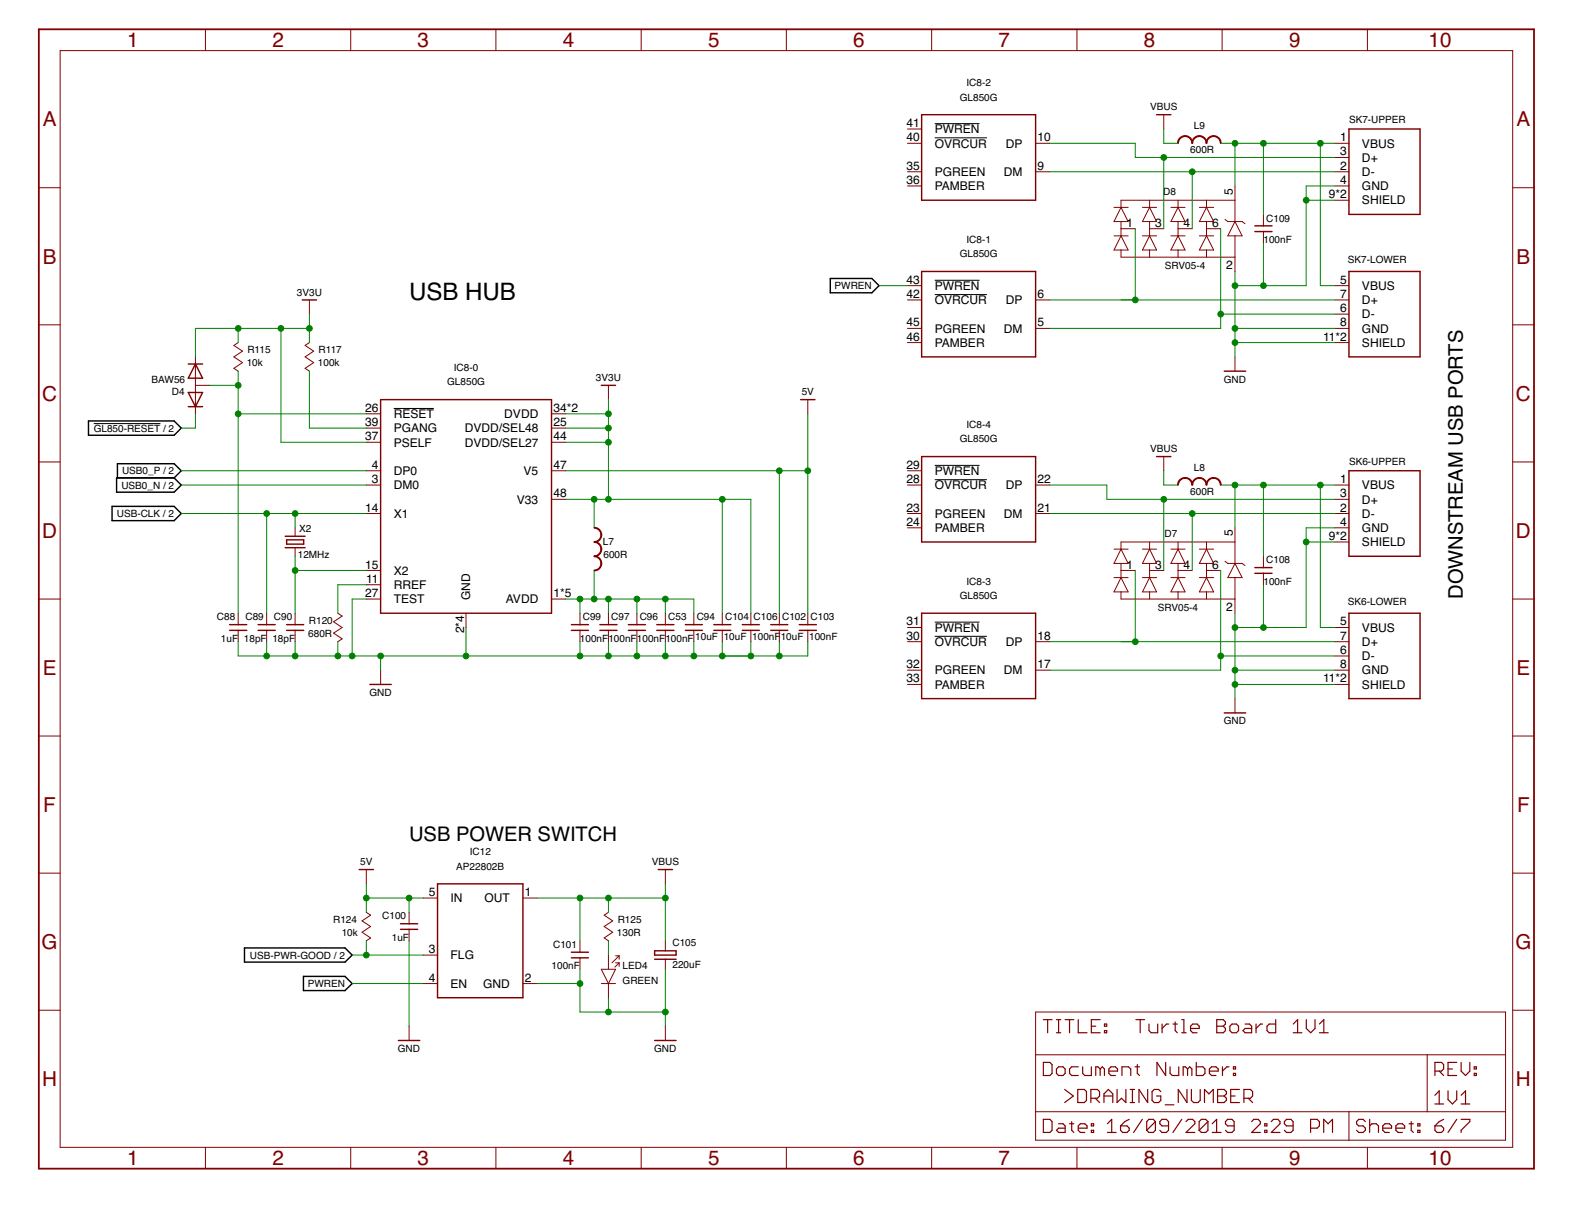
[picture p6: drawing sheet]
<svg xmlns="http://www.w3.org/2000/svg" width="279mm" height="216mm" viewBox="0 0 279 216" stroke-linecap="round" stroke-linejoin="round" font-family="sans-serif">
<path d="M166.1 22h8M166.1 24.5h9.3M166.1 49.8h8M166.1 52.3h9.3M16.7 75.3h11.8M70 72.6h7.1M166.1 82.7h8M166.1 85.2h9.3M166.1 110.6h8M166.1 113.1h9.3" fill="none" stroke="#000" stroke-width=".18"/>
<path d="M147.6 49.5h7.4l1.2 1.3-1.2 1.2h-7.4zM15.7 74.8h15.2l1.3 1.3-1.3 1.2h-15.2zM19.9 90h11l1.3 1.2-1.3 1.3h-11zM20.7 84.9h10.2l1.3 1.3-1.3 1.3h-10.2zM20.9 84.9v-2.5h10l1.3 1.3-1.3 1.2M43.5 168.4h17.8l1.3 1.3-1.3 1.3h-17.8zM53.9 173.5h7.4l1.3 1.3-1.3 1.2h-7.4z" fill="none" stroke="#000" stroke-width=".25"/>
<path d="M6.9 5.2h265.7v202.5h-265.7z" fill="none" stroke="#800000" stroke-width=".32"/>
<g fill="none" stroke="#800000" stroke-width=".18">
<path d="M10.7 9h258.2v194.9h-258.2zM36.5 5.2v3.8M62.3 5.2v3.8M88.1 5.2v3.8M114 5.2v3.8M139.8 5.2v3.8M165.6 5.2v3.8M191.4 5.2v3.8M217.2 5.2v3.8M243 5.2v3.8M6.9 33.4h3.8M161.3 25.5h2.5"/>
<path d="M161.3 30.5h2.5M161.3 33h2.5M161.3 22.9h2.5M184.1 25.5h2.5M184.1 30.5h2.5M198 36.9h2.5M199.2 39.4v2.5M199.2 36.9l1.3 2.5h-2.5zM203.1 36.9h2.5M204.3 35.6v1.3M204.3 39.4v2.5M204.3 36.9l1.3 2.5h-2.5z"/>
<path d="M206.8 20.4v2.5M208.1 36.9h2.5M209.4 35.6v1.3M209.4 39.4v2.5M209.4 36.9l1.2 2.5h-2.5zM213.2 36.9h2.5M214.4 35.6v1.3M214.4 39.4v2.5M214.4 36.9l1.3 2.5h-2.5zM217.7 39l.5 .4h2.6l.5 .4M219.5 35.6h-20.3v1.3M219.5 33v6.4"/>
<path d="M219.5 39.4l1.3 2.5h-2.6zM224.6 38.1v2M237.2 25.5h2.6M237.2 30.5h2.6M237.2 28h2.6M237.2 33h2.6M237.2 35.6h2.6M268.9 33.4h3.7M6.9 57.7h3.8M55 53.3v2.5M161.3 50.8h2.5M161.3 53.3h2.5"/>
<path d="M161.3 58.4h2.5M184.1 53.3h2.5M184.1 58.4h2.5M198 41.9h2.5M199.2 44.4v1.3h20.3M199.2 41.9l1.3 2.5h-2.5zM199.2 40.6h2.6M203.1 41.9h2.5M204.3 44.4v1.3M204.3 41.9l1.3 2.5h-2.5zM204.3 40.6h2.5M208.1 41.9h2.5"/>
<path d="M209.4 44.4v1.3M209.4 41.9l1.2 2.5h-2.5zM209.4 40.6h2.5M213.2 41.9h2.5M214.4 44.4v1.3M214.4 41.9l1.3 2.5h-2.5zM214.4 40.6h2.6M219.5 41.9v6.3M224.6 41.1v2.1M237.2 50.8h2.6M237.2 55.8h2.6M237.2 53.3h2.6"/>
<path d="M237.2 58.4h2.6M268.9 57.7h3.7M34.7 63.4v10.1M34.7 68.5h2.6M42.3 60.9l-.7 .5 1.5 1-1.5 1 1.5 1-1.5 1 .7 .6M55 60.9l-.8 .5 1.6 1-1.6 1 1.6 1-1.6 1 .8 .6M65.1 76.1h2.5M65.1 78.6h2.5M65.1 73.5h2.5M98 76.1h2.5M98 78.6h2.5M98 73.5h2.5"/>
<path d="M108.1 68.5v2.5M143.6 71v2.5M161.3 60.9h2.5M219.5 63.4v2.6M237.2 60.9h2.6M6.9 82.1h3.8M52.5 93.8v1.5M52.5 97.3v1.5M65.1 86.2h2.5M65.1 91.2h2.5M65.1 83.7h2.5M98 88.7h2.5"/>
<path d="M98 83.7h2.5M161.3 86.2h2.5M161.3 91.2h2.5M161.3 93.8h2.5M161.3 83.7h2.5M184.1 86.2h2.5M184.1 91.2h2.5M198 97.6h2.5M199.2 97.6l1.3 2.5h-2.5zM203.1 97.6h2.5M204.3 97.6l1.3 2.5h-2.5zM204.3 96.3v1.3"/>
<path d="M206.8 81.1v2.6M208.1 97.6h2.5M209.4 97.6l1.2 2.5h-2.5zM209.4 96.3v1.3M213.2 97.6h2.5M214.4 97.6l1.3 2.5h-2.5zM214.4 96.3v1.3M217.7 99.7l.5 .4h2.6l.5 .4M219.5 96.3h-20.3v1.3M219.5 93.8v6.3M224.6 98.8v2.1M237.2 86.2h2.6"/>
<path d="M237.2 91.2h2.6M237.2 88.7h2.6M237.2 93.8h2.6M237.2 96.3h2.6M268.9 82.1h3.7M6.9 106.4h3.8M42.3 109v2M42.3 112v2M47.4 109v2M47.4 112v2M52.5 109v2M52.5 112v2"/>
<path d="M60 109l.8 .5-1.5 1 1.5 1-1.5 1 1.5 1-.8 .5M65.1 106.4h2.5M65.1 101.4h2.5M65.1 103.9h2.5M67.6 119.1v2.5M82.8 109v2.5M98 106.4h2.5M103.1 109v2M103.1 112v2M108.1 109v2M108.1 112v2M113.2 109v2"/>
<path d="M113.2 112v2M118.3 109v2M118.3 112v2M123.3 109v2M123.3 112v2M128.4 109v2M128.4 112v2M133.5 109v2M133.5 112v2M138.5 109v2M138.5 112v2M143.6 109v2"/>
<path d="M143.6 112v2M161.3 111.5h2.5M161.3 114h2.5M161.3 119.1h2.5M184.1 114h2.5M184.1 119.1h2.5M198 102.6h2.5M199.2 105.2v1.2h20.3M199.2 100.1v2.5M199.2 102.6l1.3 2.6h-2.5zM199.2 101.4h2.6M203.1 102.6h2.5"/>
<path d="M204.3 102.6l1.3 2.6h-2.5zM204.3 100.1v2.5M204.3 105.2v1.2M204.3 101.4h2.5M208.1 102.6h2.5M209.4 102.6l1.2 2.6h-2.5zM209.4 100.1v2.5M209.4 105.2v1.2M209.4 101.4h2.5M213.2 102.6h2.5M214.4 102.6l1.3 2.6h-2.5zM214.4 100.1v2.5"/>
<path d="M214.4 105.2v1.2M214.4 101.4h2.6M219.5 100.1l1.3 2.5h-2.6zM219.5 102.6v6.4M224.6 101.9v2M237.2 111.5h2.6M237.2 116.6h2.6M237.2 114h2.6M237.2 119.1h2.6M268.9 106.4h3.7M6.9 130.8h3.8M161.3 121.6h2.5"/>
<path d="M219.5 124.1v2.6M237.2 121.6h2.6M268.9 130.8h3.7M6.9 155.2h3.8M65.1 154.5v2.6M75.2 159.6h2.6M92.9 159.6h2.6M118.3 154.5v2.6M268.9 155.2h3.7M6.9 179.5h3.8M65.1 162.1l.8 .5-1.6 1 1.6 1-1.6 1.1 1.6 1-.8 .5M72.7 162.1v2"/>
<path d="M72.7 165.1v2.1M75.2 174.8h2.6M75.2 169.7h2.6M92.9 174.8h2.6M103.1 167.2v2M103.1 170.2v2M106.9 174.8h2.5M106.9 172.2h2.5l-1.3 2.6zM108.1 169.7v2.5M108.1 174.8v2.5M108.1 162.1l-.7 .5 1.5 1-1.5 1 1.5 1.1-1.5 1 .7 .5M109.4 169.8h.6"/>
<path d="M109.4 171.1h.6M110 169.8l-1.2 1.3M110 169.8v.7M110 171.1v.6M110 171.1l-.7 .8M118.3 167.2v1.8M118.3 170.5v1.7M184.1 179.8h83.5v22.8h-83.5zM268.9 179.5h3.7M72.7 182.4v2.5M118.3 182.4v2.5M184.1 187.4h83.5"/>
<path d="M184.1 197.5h83.5M239.8 197.5v5.1M253.7 187.4v10.1M36.5 203.9v3.8M62.3 203.9v3.8M88.1 203.9v3.8M114 203.9v3.8M139.8 203.9v3.8M165.6 203.9v3.8M191.4 203.9v3.8M217.2 203.9v3.8M243 203.9v3.8"/>
</g>
<g fill="none" stroke="#800000" stroke-width=".21">
<path d="M185.4 188.8h1.2l.4 .4v1.5l-.4 .4h-1.2zM185.4 198.9h1.2l.4 .4v1.6l-.4 .3h-1.2zM185.4 181.2h1.6M186.2 181.2v2.3M187.8 189.9l.4-.3h.7l.4 .3v.8l-.4 .4h-.7l-.4-.4zM187.8 181.2h.7M187.8 183.5h.7M188.2 199.7h.7l.4 .4v1.1h-1.1l-.4-.3 .4-.4h1.1M188.2 181.2v2.3M189.2 193.6l1.6 1.2-1.6 1.1M189.3 181.2h1.6M190.1 199.7h.8"/>
<path d="M190.1 181.2v2.3M190.5 199.3v1.6l.4 .3M191.6 193.6h1.1l.4 .4v1.5l-.4 .4h-1.1zM191.6 181.2v2.3h1.6M191.6 189.6h-1.1l-.4 .3v.8l.4 .4h1.1M192.4 189.6v1.1l.4 .4h1.2v-1.5M193.9 195.2h1.2l.3-.4v-.8l-.3-.4h-1.2v2.3M194 199.7h.4v.4h-.4zM194 182.4h.8M194.7 195.2l.7 .7M195.5 181.2h-1.5v2.3h1.5M195.5 189.9l-.4-.3h-.3v1.5"/>
<path d="M195.5 189.9l.4-.3 .4 .3v1.2M195.5 189.9v1.2M196.2 195.9v-1.5l.8-.8 .8 .8v1.5M196.2 194.8h1.6M196.3 183.1h.4v.4h-.4zM196.3 182h.4v.4h-.4zM196.8 199.7l.8-.8v2.3M197.1 190.3h1.5v-.4l-.4-.3h-.7l-.4 .3v.8l.4 .4h.7M198.5 193.6v2.3l.8-.7 .8 .7v-2.3M199.4 191.1v-1.5h1.2l.4 .3v1.2M200.7 198.9l-.8 .4-.7 .8M200.9 195.9h.8"/>
<path d="M200.9 193.6h.8M201.3 193.6v2.3M201.7 189.6h.8M201.9 181.2h1.5M202.1 189.2v1.5l.4 .4M202.6 181.2v2.3M203 198.9l-1.5 2.3M204 193.6v2.3l-1.6-2.3v2.3M204.2 182v1.1l.4 .4h1.2v-1.5M205.4 199.3v1.6l-.4 .3h-.8l-.4-.3M205.4 199.3l-.4-.4h-.8l-.4 .4v1.6M205.4 199.3l-1.6 1.6"/>
<path d="M206.3 194l-.4-.4h-.8l-.3 .4v1.5l.3 .4h.8l.4-.4v-.7h-.8M206.5 182v1.5M207.1 196.3h1.5M207.2 188.8v2.3l-1.6-2.3v2.3M207.7 182h-.4l-.8 .8M208 189.6v1.1l.3 .4h1.2v-1.5M208.5 182h.8M208.9 181.6v1.5l.4 .4M210 198.9l-1.5 2.3M210 181.2h.4v2.3M210 183.5h.8M210.8 199.3l.4-.4h.8l.4 .4v.4l-1.6 1.5h1.6"/>
<path d="M211 193.6v2.3l-1.6-2.3v2.3M211.1 189.9l-.4-.3h-.4v1.5M211.1 189.9v1.2M211.1 189.9l.4-.3 .3 .3v1.2M211.6 182.8h1.5v-.4l-.3-.4h-.8l-.4 .4v.7l.4 .4h.8M211.8 193.6v1.9l.4 .4h.7l.4-.4v-1.9M212.6 188.8v2.3h1.2l.4-.4v-.8l-.4-.3h-1.2M214.1 195.9v-2.3l.8 .8 .7-.8v2.3M214.7 199.3v1.6l-.4 .3h-.8l-.4-.3M214.7 199.3l-.4-.4h-.8l-.4 .4v1.6M214.7 199.3l-1.6 1.6M214.9 190.3h1.6v-.4l-.4-.3h-.8l-.4 .3v.8l.4 .4h.8"/>
<path d="M215.5 199.7l.7-.8v2.3M216.3 181.2h1.1l.4 .4v.4l-.4 .4 .4 .4v.3l-.4 .4h-1.1zM216.3 182.4h1.1M216.4 193.6h1.2l.4 .4v.4l-.4 .4 .4 .4v.3l-.4 .4h-1.2zM216.4 194.8h1.2M217.3 189.6v1.5M218.4 189.6h-.3l-.8 .7M218.6 182.4l.4-.4h.8l.3 .4v.7l-.3 .4h-.8l-.4-.4zM218.7 194.8h.8M219.2 190.7h.4v.4h-.4zM219.2 189.6h.4v.3h-.4zM220.3 193.6h-1.6v2.3h1.6"/>
<path d="M221.1 195.2h1.1l.4-.4v-.8l-.4-.4h-1.1v2.3M221.3 182h.8l.4 .4v1.1h-1.2l-.4-.4 .4-.3h1.2M221.8 195.2l.8 .7M222.5 199.3l.3-.4h.8l.4 .4v.4l-1.5 1.5h1.5M223.2 182v1.5M224.4 182h-.4l-.8 .8M224.8 199.7h.4v.4h-.4zM226 199.3l.3-.4h.8l.4 .4v.4l-1.5 1.5h1.5M226.7 181.2v2.3h-1.1l-.4-.4v-.7l.4-.4h1.1M229.8 183.5h1.6M229.8 182l.8-.8v2.3M232.2 181.2v1.6l.8 .7 .7-.7v-1.6"/>
<path d="M234.5 182l.8-.8v2.3M234.5 183.5h1.6M242.7 199.3l-.4-.4h-.8l-.4 .4v.4l.4 .4h.8l.4 .4v.4l-.4 .3h-.8l-.4-.3M243.4 198.9v2.3M250.4 199.7h.8M250.8 199.3v1.6l.4 .3M252 199.7h.4v.4h-.4zM255 190.3h1.2l.4-.4v-.7l-.4-.4h-1.2v2.3M255 194.6l.8-.8v2.4M255 196.2h1.6M255.8 190.3l.8 .8M256.6 198.9l-.8 .4-.8 .8"/>
<path d="M257.4 193.8v1.6l.7 .8 .8-.8v-1.6M257.4 189.9h.7M258.9 198.9l-1.5 2.3M258.9 188.8h-1.5v2.3h1.5M259.7 198.9h1.5v.4l-1.5 1.6v.3M259.7 188.8v1.5l.8 .8 .7-.8v-1.5M259.7 196.2h1.5M259.7 194.6l.8-.8v2.4M262 190.7h.4v.4h-.4zM262 189.6h.4v.3h-.4zM191.6 200.5h1.6v-.4l-.4-.4h-.8l-.4 .4v.8l.4 .3h.8M194 200.9h.4v.3h-.4z"/>
<path d="M196.8 201.2h1.6M199.2 200.1h1.1l.4 .4v.4l-.4 .3h-.8l-.3-.3zM207.7 200.1h-1.2l-.4-.4v-.4l.4-.4h.8l.4 .4v1.6l-.4 .3h-.8l-.4-.3M215.5 201.2h1.5M219.4 200.1h-1.2l-.4-.4v-.4l.4-.4h.8l.4 .4v1.6l-.4 .3h-.8l-.4-.3M224.8 200.9h.4v.3h-.4zM229.8 200.1h-1.1l-.4-.4v-.4l.4-.4h.7l.4 .4v1.6l-.4 .3h-.7l-.4-.3M232.9 200.5h1.2l.4-.4v-.8l-.4-.4h-1.2v2.3M235.3 201.2v-2.3l.8 .8 .7-.8v2.3M243.4 200.1l.4-.4h.8l.4 .4v1.1M245.8 200.5h1.5v-.4l-.4-.4h-.7l-.4 .4v.8l.4 .3h.7M248.1 200.5h1.6v-.4l-.4-.4h-.8l-.4 .4v.8l.4 .3h.8"/>
<path d="M252 200.9h.4v.3h-.4zM255 200.1h1.2l.4 .4v.4l-.4 .3h-.8l-.4-.3z"/>
</g>
<g fill="none" stroke="#800000" stroke-width=".25">
<path d="M163.8 20.4h20.3v15.2h-20.3zM205.6 20.4h2.5M239.8 22.9h12.6v15.2h-12.6zM53.7 53.3h2.6M163.8 48.2h20.3v15.2h-20.3zM223 41.1h3.1M223 40.1h3.1M239.8 48.2h12.6v15.2h-12.6zM33.5 64.7h2.5M33.5 69.7h2.5l-1.3 2.6zM33.5 72.3h2.5M34.7 64.7l1.3 2.5h-2.5z"/>
<path d="M67.6 71h30.4v38h-30.4zM106.9 68.5h2.5M142.3 71h2.5M217.6 66h3.8M50.7 95.3h3.5M50.7 97.3h3.5M50.9 95.9h3.1v.8h-3.1zM163.8 81.1h20.3v15.2h-20.3zM205.6 81.1h2.5M239.8 83.7h12.6v15.1h-12.6zM40.8 112h3.1M40.8 111h3.1"/>
<path d="M45.9 112h3M45.9 111h3M50.9 112h3.1M50.9 111h3.1M101.6 112h3M101.6 111h3M106.6 112h3.1M106.6 111h3.1M111.7 112h3M111.7 111h3M116.7 112h3.1M116.7 111h3.1"/>
<path d="M121.8 112h3M121.8 111h3M126.9 112h3M126.9 111h3M131.9 112h3.1M131.9 111h3.1M137 112h3M137 111h3M142 112h3.1M142 111h3.1M163.8 109h20.3v15.1h-20.3zM223 101.9h3.1"/>
<path d="M223 100.9h3.1M239.8 109h12.6v15.1h-12.6zM65.7 121.6h3.8M217.6 126.7h3.8M63.8 154.5h2.6M77.8 157.1h15.1v20.2h-15.1zM117 154.5h2.5M71.2 165.1h3M71.2 164.1h3M101.6 170.2h3M101.6 169.2h3M116.4 170.5h3.8"/>
<path d="M116.4 169h3.8v.7h-3.8zM70.8 184.9h3.8M116.4 184.9h3.8"/>
</g>
<g fill="#800000" stroke="#800000" stroke-width=".18">
<path d="M209.7 85.2l.5-.3h.4v.1l-.7 .3-.3 .4-.2 .5h-.1l.1-.5z" fill-rule="evenodd"/>
<path d="M210.6 84.9a1.3 1.3 0 0 1 1.4 1.3h-.2l-.1-.5-.3-.4-.8-.3z" fill-rule="evenodd"/>
<path d="M212.2 85.2l.5-.3h.5v.1l-.5 .1-.5 .3-.2 .8h-.2l.1-.5z" fill-rule="evenodd"/>
<path d="M213.2 84.9a1.3 1.3 0 0 1 1.3 1.3h-.1l-.2-.5-.3-.4-.7-.3z" fill-rule="evenodd"/>
<path d="M214.8 85.2l.5-.3h.4v.1l-.7 .3-.4 .4-.1 .5h-.1v-.5z" fill-rule="evenodd"/>
<path d="M215.7 84.9a1.3 1.3 0 0 1 1.3 1.3h-.1l-.1-.5-.3-.4-.8-.3z" fill-rule="evenodd"/>
<path d="M209.7 24.5l.5-.3 .4-.1v.2l-.5 .1-.4 .3-.3 .8h-.1l.1-.5z" fill-rule="evenodd"/>
<path d="M210.6 24.1a1.3 1.3 0 0 1 1.4 1.4h-.2l-.1-.6-.3-.4-.8-.2z" fill-rule="evenodd"/>
<path d="M212.2 24.5l.5-.3 .5-.1v.2l-.5 .1-.5 .3-.2 .8h-.2l.1-.5z" fill-rule="evenodd"/>
<path d="M213.2 24.1a1.3 1.3 0 0 1 1.3 1.4h-.1l-.3-.8-.4-.3-.5-.1z" fill-rule="evenodd"/>
<path d="M214.8 24.5l.5-.3 .4-.1v.2l-.5 .1-.4 .3-.3 .8h-.1v-.5z" fill-rule="evenodd"/>
<path d="M215.7 24.1a1.3 1.3 0 0 1 1.3 1.4h-.1v-.3a1.19 1.19 0 0 0-1.2-.9z" fill-rule="evenodd"/>
<path d="M105.6 101.3l.7-.3 .4-.4 .1-.5h.2a1.34 1.34 0 0 1-1.4 1.4z" fill-rule="evenodd"/>
<path d="M105.6 98.8a1.37 1.37 0 0 1 1.4 1.3h-.2l-.3-.7-.4-.4-.5-.1z" fill-rule="evenodd"/>
<path d="M105.6 98.8l.7-.3 .4-.4 .1-.5h.2a1.34 1.34 0 0 1-1.4 1.3z" fill-rule="evenodd"/>
<path d="M105.6 96.2a1.34 1.34 0 0 1 1.4 1.4h-.2l-.1-.5-.4-.5-.7-.2z" fill-rule="evenodd"/>
<path d="M106.8 95h.2a1.34 1.34 0 0 1-1.4 1.4v-.2l.5-.1 .4-.3z" fill-rule="evenodd"/>
<path d="M105.6 93.7a1.34 1.34 0 0 1 1.4 1.3h-.2l-.3-.7-.4-.3-.5-.1z" fill-rule="evenodd"/>
</g>
<g fill="none" stroke="#008000" stroke-width=".18">
<path d="M186.6 25.5h15.2v2.5h35.4M186.6 30.5h50.6M206.8 22.9v2.6h2.6M206.8 28v12.6M211.9 30.5v10.1M217 25.5h20.2M219.5 25.5v7.5M224.6 25.5v12.6M232.2 35.6h5M234.7 25.5v25.3h2.5M237.2 33h-5v17.8h-12.7M42.3 58.4v2.5"/>
<path d="M49.9 58.4v20.2h15.2M55 55.8v5.1M55 58.4h-20.3v5M156.2 50.8h5.1M186.6 53.3h50.6M201.8 40.6v12.7M217 40.6v17.8h-30.4M217 55.8h20.2M219.5 58.4h17.7M219.5 48.2v15.2M224.6 43.2v7.6M34.7 73.5v2.6h-2.5"/>
<path d="M37.3 68.5h5M42.3 73.5h22.8M42.3 66v43M55 66v10.1h10.1M100.5 73.5h7.6M100.5 76.1h7.6M100.5 78.6h7.6M108.1 71v17.7M143.6 73.5v35.5M219.5 60.9h17.7M32.2 83.7h32.9M32.2 86.2h32.9"/>
<path d="M32.2 91.2h32.9M47.4 91.2v17.8M52.5 91.2v2.6M52.5 98.8v10.2M100.5 83.7h43.1M100.5 88.7h33v20.3M105.6 88.7v5.1M128.4 88.7v20.3M138.5 83.7v25.3M186.6 86.2h10.1v2.5h40.5M186.6 91.2h50.6M206.8 83.7v2.5h2.6"/>
<path d="M206.8 88.7v12.7M211.9 91.2v10.2M217 86.2h20.2M219.5 86.2v7.6M224.6 86.2v12.6M232.2 96.3h5M234.7 86.2v25.3h2.5M237.2 93.8h-5v17.7h-12.7M42.3 114v2.6h101.3v-2.6M47.4 114v2.6M52.5 114v2.6M52.5 101.4h12.6"/>
<path d="M60 114v2.6M65.1 106.4h-2.5v10.2M65.1 103.9h-5.1v5.1M67.6 116.6v2.5M82.8 111.5v5.1M100.5 106.4h22.8v2.6M103.1 106.4v2.6M103.1 114v2.6M105.6 101.4v5M108.1 106.4v2.6M108.1 114v2.6M113.2 106.4v2.6"/>
<path d="M113.2 114v2.6M118.3 106.4v2.6M118.3 114v2.6M123.3 114v2.6M128.4 114v2.6M133.5 114v2.6M138.5 114v2.6M186.6 114h50.6M201.8 101.4v12.6M217 116.6h20.2M217 101.4v17.7h-30.4M219.5 109v15.1"/>
<path d="M219.5 119.1h17.7M224.6 103.9v7.6M219.5 121.6h17.7M65.1 159.6h10.1M65.1 157.1v5M72.7 159.6v2.5M95.5 159.6h22.8M103.1 159.6v7.6M108.1 159.6v2.5M118.3 157.1v10.1M62.6 174.8h12.6M62.6 169.7h12.6"/>
<path d="M65.1 167.2v2.5M72.7 167.2v15.2M95.5 174.8h7.6M103.1 172.2v7.6h15.2M108.1 167.2v2.5M108.1 177.3v2.5M118.3 172.2v10.2"/>
</g>
<g fill="#008000" stroke="#008000" stroke-width=".18">
<circle cx="138.5" cy="83.7" r=".51"/>
<circle cx="143.6" cy="83.7" r=".51"/>
<circle cx="65.1" cy="159.6" r=".51"/>
<circle cx="72.7" cy="159.6" r=".51"/>
<circle cx="128.4" cy="88.7" r=".51"/>
<circle cx="105.6" cy="88.7" r=".51"/>
<circle cx="108.1" cy="73.5" r=".51"/>
<circle cx="108.1" cy="76.1" r=".51"/>
<circle cx="108.1" cy="78.6" r=".51"/>
<circle cx="108.1" cy="88.7" r=".51"/>
<circle cx="42.3" cy="58.4" r=".51"/>
<circle cx="55" cy="58.4" r=".51"/>
<circle cx="49.9" cy="58.4" r=".51"/>
<circle cx="113.2" cy="106.4" r=".51"/>
<circle cx="108.1" cy="106.4" r=".51"/>
<circle cx="103.1" cy="106.4" r=".51"/>
<circle cx="105.6" cy="106.4" r=".51"/>
<circle cx="118.3" cy="106.4" r=".51"/>
<circle cx="128.4" cy="116.6" r=".51"/>
<circle cx="138.5" cy="116.6" r=".51"/>
<circle cx="47.4" cy="116.6" r=".51"/>
<circle cx="67.6" cy="116.6" r=".51"/>
<circle cx="52.5" cy="116.6" r=".51"/>
<circle cx="82.8" cy="116.6" r=".51"/>
<circle cx="60" cy="116.6" r=".51"/>
<circle cx="62.6" cy="116.6" r=".51"/>
<circle cx="133.5" cy="116.6" r=".51"/>
<circle cx="123.3" cy="116.6" r=".51"/>
<circle cx="113.2" cy="116.6" r=".51"/>
<circle cx="108.1" cy="116.6" r=".51"/>
<circle cx="103.1" cy="116.6" r=".51"/>
<circle cx="118.3" cy="116.6" r=".51"/>
<circle cx="232.2" cy="96.3" r=".51"/>
<circle cx="219.5" cy="111.5" r=".51"/>
<circle cx="219.5" cy="119.1" r=".51"/>
<circle cx="219.5" cy="121.6" r=".51"/>
<circle cx="224.6" cy="111.5" r=".51"/>
<circle cx="232.2" cy="35.6" r=".51"/>
<circle cx="219.5" cy="50.8" r=".51"/>
<circle cx="219.5" cy="58.4" r=".51"/>
<circle cx="219.5" cy="60.9" r=".51"/>
<circle cx="224.6" cy="50.8" r=".51"/>
<circle cx="118.3" cy="179.8" r=".51"/>
<circle cx="108.1" cy="179.8" r=".51"/>
<circle cx="103.1" cy="174.8" r=".51"/>
<circle cx="42.3" cy="68.5" r=".51"/>
<circle cx="42.3" cy="73.5" r=".51"/>
<circle cx="52.5" cy="101.4" r=".51"/>
<circle cx="206.8" cy="88.7" r=".51"/>
<circle cx="211.9" cy="91.2" r=".51"/>
<circle cx="201.8" cy="114" r=".51"/>
<circle cx="217" cy="116.6" r=".51"/>
<circle cx="206.8" cy="28" r=".51"/>
<circle cx="211.9" cy="30.5" r=".51"/>
<circle cx="201.8" cy="53.3" r=".51"/>
<circle cx="217" cy="55.8" r=".51"/>
<circle cx="108.1" cy="159.6" r=".51"/>
<circle cx="118.3" cy="159.6" r=".51"/>
<circle cx="103.1" cy="159.6" r=".51"/>
<circle cx="234.7" cy="86.2" r=".51"/>
<circle cx="219.5" cy="86.2" r=".51"/>
<circle cx="224.6" cy="86.2" r=".51"/>
<circle cx="219.5" cy="25.5" r=".51"/>
<circle cx="224.6" cy="25.5" r=".51"/>
<circle cx="234.7" cy="25.5" r=".51"/>
<circle cx="65.1" cy="169.7" r=".51"/>
<circle cx="52.5" cy="91.2" r=".51"/>
<circle cx="47.4" cy="91.2" r=".51"/>
</g>
<text font-size="4.3" x="72.7" y="53.3">USB HUB</text>
<g font-size="3.7" fill="#800000">
<text x="22.6" y="8.4">1</text>
<text x="48.4" y="8.4">2</text>
<text x="74.2" y="8.4">3</text>
<text x="100" y="8.4">4</text>
<text x="125.8" y="8.4">5</text>
<text x="151.7" y="8.4">6</text>
<text x="177.5" y="8.4">7</text>
<text x="203.3" y="8.4">8</text>
<text x="229.1" y="8.4">9</text>
<text x="253.9" y="8.4">10</text>
<text x="7.6" y="22.5">A</text>
<text x="269.5" y="22.5">A</text>
<text x="7.6" y="46.8">B</text>
<text x="269.5" y="46.8">B</text>
<text x="7.5" y="71.2">C</text>
<text x="269.4" y="71.2">C</text>
<text x="7.5" y="95.5">D</text>
<text x="269.4" y="95.5">D</text>
<text x="7.6" y="119.9">E</text>
<text x="269.5" y="119.9">E</text>
<text x="7.7" y="144.3">F</text>
<text x="269.6" y="144.3">F</text>
<text x="7.4" y="168.6">G</text>
<text x="269.3" y="168.6">G</text>
<text x="7.5" y="193">H</text>
<text x="269.4" y="193">H</text>
<text x="22.6" y="207.1">1</text>
<text x="48.4" y="207.1">2</text>
<text x="74.2" y="207.1">3</text>
<text x="100" y="207.1">4</text>
<text x="125.8" y="207.1">5</text>
<text x="151.7" y="207.1">6</text>
<text x="177.5" y="207.1">7</text>
<text x="203.3" y="207.1">8</text>
<text x="229.1" y="207.1">9</text>
<text x="253.9" y="207.1">10</text>
</g>
<g font-size="3.6">
<text x="260" y="106.4" transform="rotate(-90 260 106.4)">DOWNSTREAM USB PORTS</text>
<text x="72.7" y="149.5">USB POWER SWITCH</text>
</g>
<g font-size="2.1">
<text x="161.1" y="22.6">41</text>
<text x="166.1" y="23.7">PWREN</text>
<text x="161.1" y="25.1">40</text>
<text x="166.1" y="26.2">OVRCUR</text>
<text x="178.8" y="26.2">DP</text>
<text x="184.4" y="25.1">10</text>
<text x="238.2" y="25.1">1</text>
<text x="238.2" y="27.6">3</text>
<text x="242.1" y="26.2">VBUS</text>
<text x="242.1" y="28.7">D+</text>
<text x="161.1" y="30.2">35</text>
<text x="161.1" y="32.7">36</text>
<text x="166.1" y="31.3">PGREEN</text>
<text x="166.1" y="33.8">PAMBER</text>
<text x="178.4" y="31.3">DM</text>
<text x="184.4" y="30.2">9</text>
<text x="219.1" y="34.6" transform="rotate(-90 219.1 34.6)">5</text>
<text x="236.2" y="35.2">9*2</text>
<text x="238.2" y="30.2">2</text>
<text x="238.2" y="32.7">4</text>
<text x="242.1" y="31.3">D-</text>
<text x="242.1" y="33.8">GND</text>
<text x="200.2" y="40.3">1</text>
<text x="205.3" y="40.3">3</text>
<text x="210.4" y="40.3">4</text>
<text x="215.4" y="40.3">6</text>
<text x="242.1" y="36.3">SHIELD</text>
<text x="218" y="47.9">2</text>
<text x="161.1" y="50.4">43</text>
<text x="161.1" y="52.9">42</text>
<text x="166.1" y="51.5">PWREN</text>
<text x="184.4" y="52.9">6</text>
<text x="238.2" y="50.4">5</text>
<text x="238.2" y="52.9">7</text>
<text x="242.1" y="51.5">VBUS</text>
<text x="161.1" y="58">45</text>
<text x="166.1" y="54.1">OVRCUR</text>
<text x="166.1" y="59.1">PGREEN</text>
<text x="178.4" y="59.1">DM</text>
<text x="178.8" y="54.1">DP</text>
<text x="184.4" y="58">5</text>
<text x="238.2" y="55.5">6</text>
<text x="238.2" y="58">8</text>
<text x="242.1" y="56.6">D-</text>
<text x="242.1" y="54.1">D+</text>
<text x="242.1" y="59.1">GND</text>
<text x="161.1" y="60.5">46</text>
<text x="166.1" y="61.6">PAMBER</text>
<text x="235.2" y="60.5">11*2</text>
<text x="242.1" y="61.6">SHIELD</text>
<text x="64.9" y="75.7">39</text>
<text x="64.9" y="73.2">26</text>
<text x="70" y="76.8">PGANG</text>
<text x="70" y="74.3">RESET</text>
<text x="82.6" y="76.8">DVDD/SEL48</text>
<text x="89.6" y="74.3">DVDD</text>
<text x="98.4" y="75.7">25</text>
<text x="98.4" y="73.2">34*2</text>
<text x="64.9" y="78.2">37</text>
<text x="66.1" y="83.3">4</text>
<text x="70" y="79.4">PSELF</text>
<text x="82.6" y="79.4">DVDD/SEL27</text>
<text x="98.4" y="83.3">47</text>
<text x="98.4" y="78.2">44</text>
<text x="161.1" y="83.3">29</text>
<text x="66.1" y="85.8">3</text>
<text x="70" y="84.4">DP0</text>
<text x="70" y="87">DM0</text>
<text x="91.9" y="89.5">V33</text>
<text x="93.1" y="84.4">V5</text>
<text x="98.4" y="88.4">48</text>
<text x="161.1" y="85.8">28</text>
<text x="166.1" y="84.4">PWREN</text>
<text x="166.1" y="87">OVRCUR</text>
<text x="178.8" y="87">DP</text>
<text x="184.4" y="85.8">22</text>
<text x="238.2" y="85.8">1</text>
<text x="238.2" y="88.4">3</text>
<text x="242.1" y="87">VBUS</text>
<text x="242.1" y="89.5">D+</text>
<text x="64.9" y="90.9">14</text>
<text x="70" y="92">X1</text>
<text x="161.1" y="90.9">23</text>
<text x="161.1" y="93.4">24</text>
<text x="166.1" y="92">PGREEN</text>
<text x="166.1" y="94.5">PAMBER</text>
<text x="178.4" y="92">DM</text>
<text x="184.4" y="90.9">21</text>
<text x="219.1" y="95.3" transform="rotate(-90 219.1 95.3)">5</text>
<text x="236.2" y="96">9*2</text>
<text x="238.2" y="90.9">2</text>
<text x="238.2" y="93.4">4</text>
<text x="242.1" y="92">D-</text>
<text x="242.1" y="94.5">GND</text>
<text x="64.9" y="101">15</text>
<text x="200.2" y="101">1</text>
<text x="205.3" y="101">3</text>
<text x="210.4" y="101">4</text>
<text x="215.4" y="101">6</text>
<text x="242.1" y="97.1">SHIELD</text>
<text x="64.9" y="106.1">27</text>
<text x="65.1" y="103.6">11</text>
<text x="70" y="104.7">RREF</text>
<text x="70" y="102.1">X2</text>
<text x="70" y="107.2">TEST</text>
<text x="83.6" y="106.6" transform="rotate(-90 83.6 106.6)">GND</text>
<text x="89.9" y="107.2">AVDD</text>
<text x="98.4" y="106.1">1*5</text>
<text x="82.5" y="112.5" transform="rotate(-90 82.5 112.5)">2*4</text>
<text x="161.1" y="111.1">31</text>
<text x="161.1" y="113.7">30</text>
<text x="166.1" y="112.3">PWREN</text>
<text x="184.4" y="113.7">18</text>
<text x="218" y="108.6">2</text>
<text x="238.2" y="111.1">5</text>
<text x="238.2" y="113.7">7</text>
<text x="242.1" y="112.3">VBUS</text>
<text x="161.1" y="118.7">32</text>
<text x="166.1" y="114.8">OVRCUR</text>
<text x="166.1" y="119.8">PGREEN</text>
<text x="178.4" y="119.9">DM</text>
<text x="178.8" y="114.8">DP</text>
<text x="184.4" y="118.7">17</text>
<text x="238.2" y="116.2">6</text>
<text x="238.2" y="118.7">8</text>
<text x="242.1" y="117.3">D-</text>
<text x="242.1" y="114.8">D+</text>
<text x="242.1" y="119.8">GND</text>
<text x="161.1" y="121.3">33</text>
<text x="166.1" y="122.4">PAMBER</text>
<text x="235.2" y="121.3">11*2</text>
<text x="242.1" y="122.4">SHIELD</text>
<text x="76.2" y="159.2">5</text>
<text x="80.1" y="160.3">IN</text>
<text x="86.1" y="160.3">OUT</text>
<text x="93.3" y="159.2">1</text>
<text x="76.2" y="169.4">3</text>
<text x="80.1" y="170.5">FLG</text>
<text x="76.2" y="174.4">4</text>
<text x="80.1" y="175.5">EN</text>
<text x="85.9" y="175.5">GND</text>
<text x="93.3" y="174.4">2</text>
</g>
<g font-size="1.8">
<text x="170.6" y="17.9">GL850G</text>
<text x="171.8" y="15.3">IC8-2</text>
<text x="204.4" y="19.6">VBUS</text>
<text x="212.2" y="22.9">L9</text>
<text x="239.8" y="21.9">SK7-UPPER</text>
<text x="211.6" y="27.2">600R</text>
<text x="206.7" y="34.7">D8</text>
<text x="225.1" y="39.4">C109</text>
<text x="170.6" y="45.7">GL850G</text>
<text x="171.8" y="43.2">IC8-1</text>
<text x="207" y="47.9">SRV05-4</text>
<text x="224.6" y="43.2">100nF</text>
<text x="239.6" y="46.7">SK7-LOWER</text>
<text x="52.8" y="52.5">3V3U</text>
<text x="148.3" y="51.4">PWREN</text>
<text x="43.9" y="65.1">10k</text>
<text x="44" y="62.8">R115</text>
<text x="56.5" y="65.1">100k</text>
<text x="56.6" y="62.8">R117</text>
<text x="80.7" y="65.9">IC8-0</text>
<text x="26.9" y="68">BAW56</text>
<text x="30.6" y="70.2">D4</text>
<text x="79.5" y="68.5">GL850G</text>
<text x="105.9" y="67.7">3V3U</text>
<text x="142.5" y="70.2">5V</text>
<text x="217.5" y="68">GND</text>
<text x="16.7" y="76.7">GL850-RESET / 2</text>
<text x="171.8" y="76.1">IC8-4</text>
<text x="170.6" y="78.6">GL850G</text>
<text x="204.4" y="80.4">VBUS</text>
<text x="212.2" y="83.7">L8</text>
<text x="239.8" y="82.6">SK6-UPPER</text>
<text x="21.6" y="86.8">USB0_N / 2</text>
<text x="21.7" y="84.3">USB0_P / 2</text>
<text x="211.6" y="88">600R</text>
<text x="20.8" y="91.9">USB-CLK / 2</text>
<text x="53.1" y="94.5">X2</text>
<text x="207" y="95.4">D7</text>
<text x="52.9" y="99.1">12MHz</text>
<text x="107.1" y="96.8">L7</text>
<text x="107.3" y="99.1">600R</text>
<text x="225.1" y="100.1">C108</text>
<text x="170.6" y="106.4">GL850G</text>
<text x="171.8" y="103.9">IC8-3</text>
<text x="224.6" y="103.9">100nF</text>
<text x="239.6" y="107.4">SK6-LOWER</text>
<text x="38.6" y="110.2">C88</text>
<text x="43.6" y="110.2">C89</text>
<text x="48.7" y="110.2">C90</text>
<text x="54.8" y="113.1">680R</text>
<text x="54.9" y="110.9">R120</text>
<text x="103.6" y="110.2">C99</text>
<text x="108.6" y="110.2">C97</text>
<text x="113.7" y="110.2">C96</text>
<text x="118.8" y="110.2">C53</text>
<text x="123.6" y="113.8">10uF</text>
<text x="123.8" y="110.2">C94</text>
<text x="128.6" y="113.8">10uF</text>
<text x="128.9" y="110.2">C104</text>
<text x="133.7" y="113.8">100nF</text>
<text x="134" y="110.2">C106</text>
<text x="138.8" y="113.8">10uF</text>
<text x="139" y="110.2">C102</text>
<text x="143.8" y="113.8">100nF</text>
<text x="144.1" y="110.2">C103</text>
<text x="205.8" y="108.6">SRV05-4</text>
<text x="39.3" y="114">1uF</text>
<text x="43.4" y="114">18pF</text>
<text x="48.4" y="114">18pF</text>
<text x="103.1" y="114">100nF100nF100nF</text>
<text x="118.3" y="114">100nF</text>
<text x="65.7" y="123.6">GND</text>
<text x="217.5" y="128.7">GND</text>
<text x="64" y="153.8">5V</text>
<text x="81.1" y="154.5">AP22802B</text>
<text x="83.5" y="152">IC12</text>
<text x="115.8" y="153.8">VBUS</text>
<text x="59.2" y="164">R124</text>
<text x="60.7" y="166.3">10k</text>
<text x="67.9" y="163.4">C100</text>
<text x="69.6" y="167.2">1uF</text>
<text x="109.7" y="166.3">130R</text>
<text x="109.8" y="164">R125</text>
<text x="44.4" y="170.3">USB-PWR-GOOD / 2</text>
<text x="98" y="172.2">100nF</text>
<text x="98.3" y="168.4">C101</text>
<text x="110.7" y="172.2">LED4</text>
<text x="119.5" y="172">220uF</text>
<text x="119.5" y="168.2">C105</text>
<text x="54.7" y="175.4">PWREN</text>
<text x="110.7" y="174.8">GREEN</text>
<text x="70.7" y="186.9">GND</text>
<text x="116.3" y="186.9">GND</text>
</g>
</svg>
